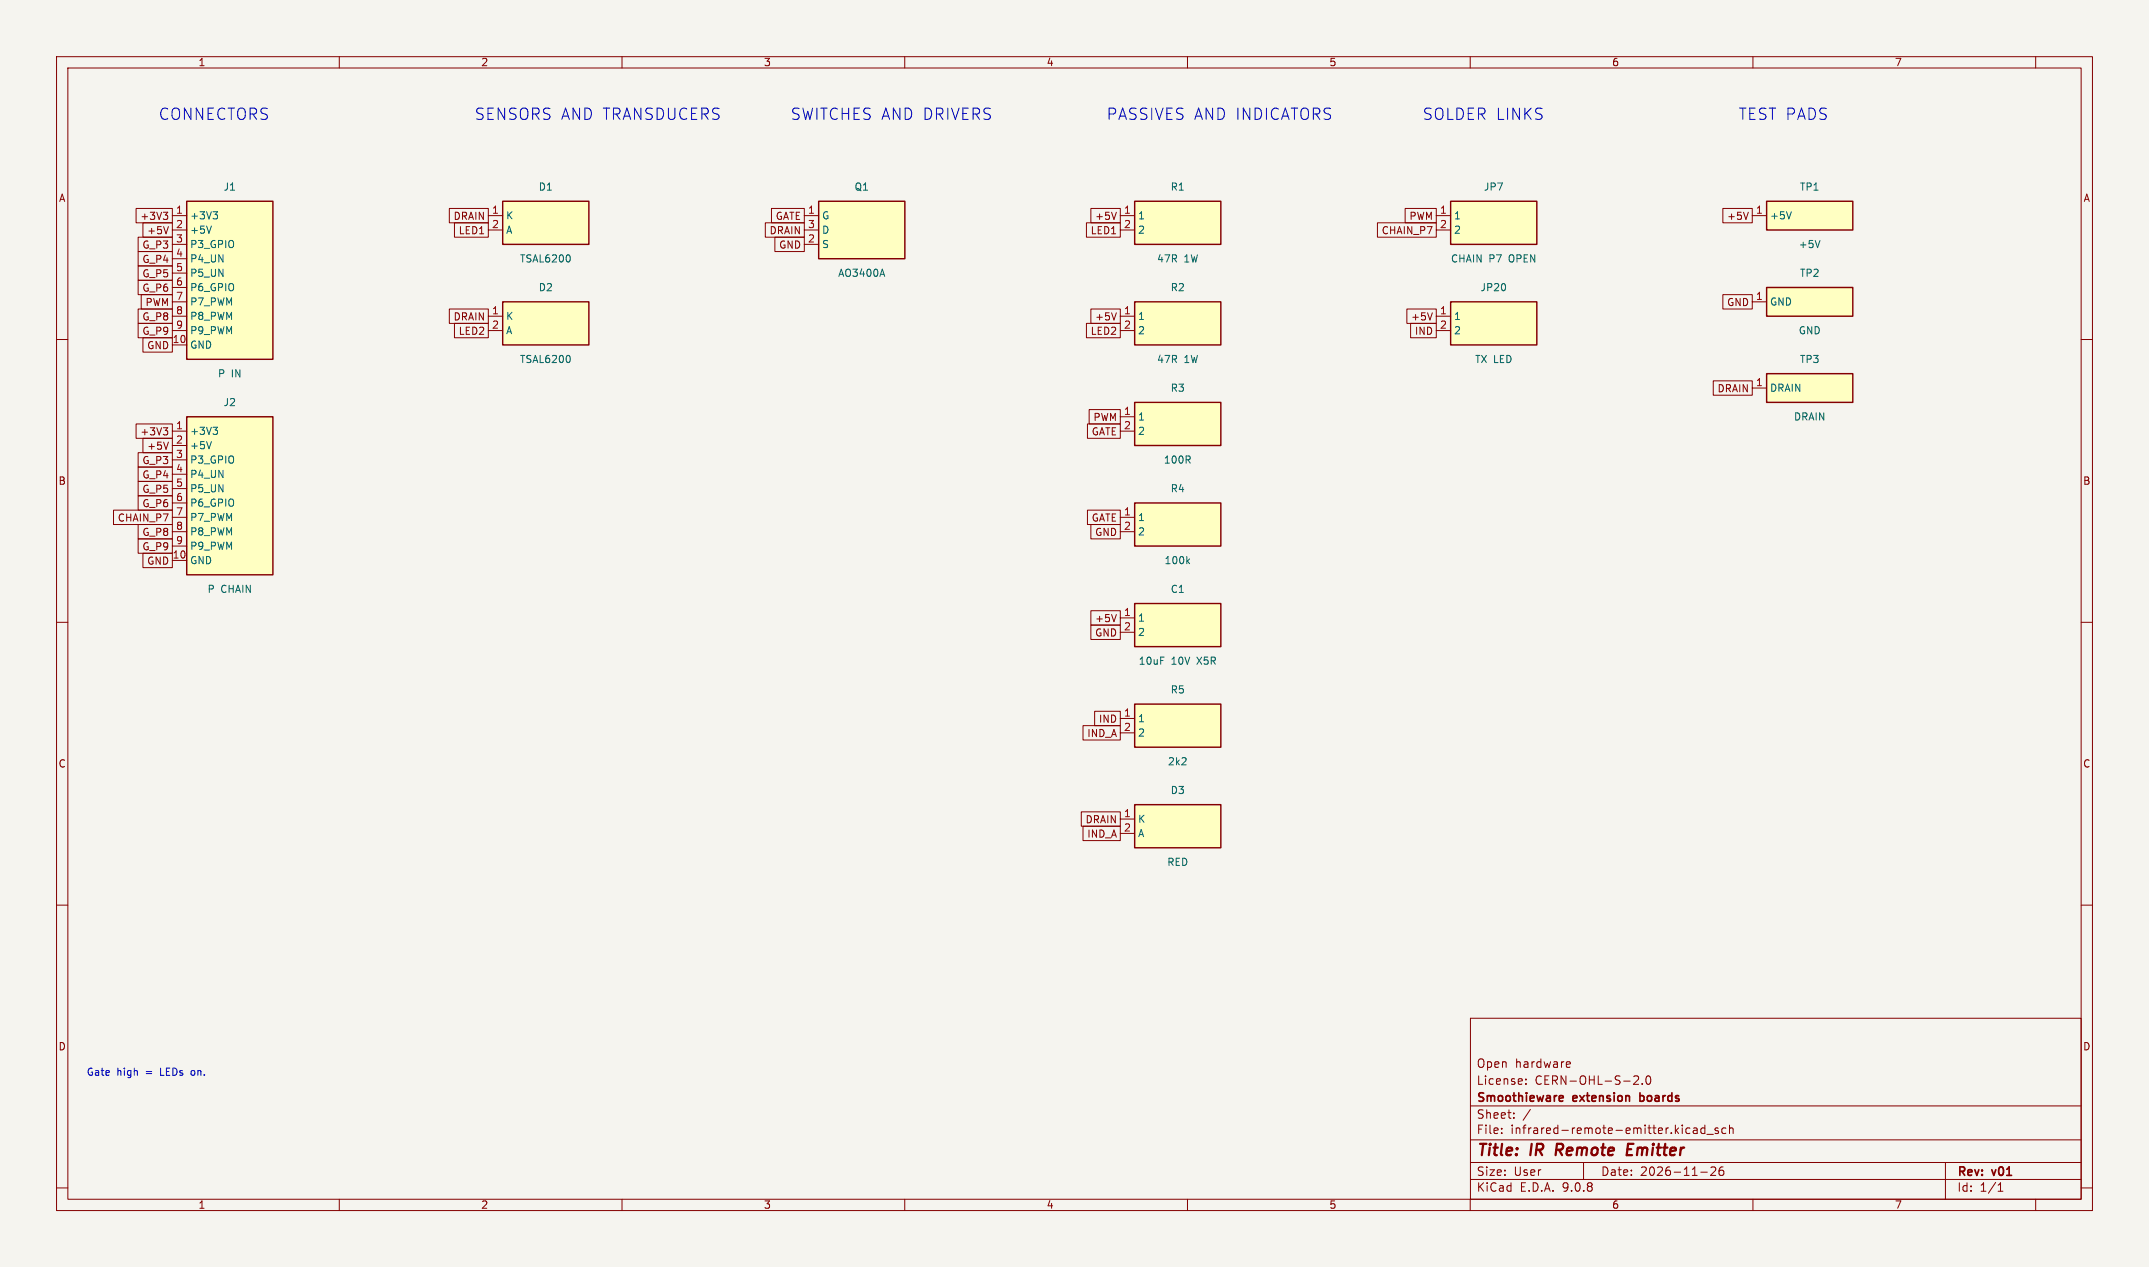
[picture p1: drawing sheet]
<svg xmlns="http://www.w3.org/2000/svg" width="380mm" height="224mm" viewBox="0 0 380 224" stroke-linecap="round" stroke-linejoin="round" font-family="sans-serif">
<path d="M0 0h380v224h-380z" fill="#f5f4ef" stroke="#f5f4ef" stroke-width=".18"/>
<g fill="none" stroke="#840000" stroke-width=".18">
<path d="M10 10h360v204h-360zM12 12h356v200h-356zM60 10v2M110 10v2M160 10v2M210 10v2M260 10v2M310 10v2M360 10v2M10 60h2M368 60h2M10 110h2"/>
<path d="M368 110h2M10 160h2M368 160h2M260 180h108v32h-108zM260 195.5h108M265.6 199.5v.1M267.7 197.6v.1M267.7 196.8v.1M269.9 191.6v.1M269.9 190.8v.1M270.6 196.1l-1.2 2M277.2 187.7l.4 .1 .1 .3-.7 .1"/>
<path d="M277.6 188.6l-.4 .1M288.9 190.4l.6-.2 .2 .2 .1 .2-.9 1.1h.9M290.4 191.6v.1M291.2 190.4l.2-.2a.81 .81 0 0 1 .6 .6 .81 .81 0 0 1-.3 .8l-.1 .1a.81 .81 0 0 1-.4-1.3zM299.5 199.5h.6v.9M300.1 199.8h-.5a.29 .29 0 0 0-.2 .3 .29 .29 0 0 0 .2 .3l.5-.1M301.5 199.5l-.4-.1-.3 .3v.4l.1 .2h.6M301.5 198.9v1.5M303.9 199.5l-.4-.1-.2 .2 .1 .2 .5 .2v.3h-.6M305.2 199.5l-.4-.1-.3 .3v.4l.1 .2h.6M305.9 199.6l.2-.2 .3 .1 .1 .9M305.9 198.9v1.5"/>
<path d="M10 210h2M60 212v2M110 212v2M160 212v2M210 212v2M260 212v2M260 208.5h108M260 205.5h108M260 201.5h108M265.6 200.3v.1M280 205.5v3M300.8 207.2h1.1"/>
<path d="M301.9 200.6h1.1M302.6 206.5l.5-.2 .3 .2v.2l-.9 1.1h.9M304.7 206.3a.59 .59 0 0 0-.7 .7v.5l.1 .2 .5 .1 .2-.1 .1-.5-.2-.2-.4-.1-.3 .3M310 212v2M344 205.5v6.5M353.4 210.6h.8M353.4 209.5l.4-.4v1.5M360 212v2M368 210h2"/>
</g>
<path d="M275.4 202.2l-.3 2M287.8 203.2h.7M288.9 202.2h-1l-.2 2h.9" fill="none" stroke="#840000" stroke-width=".4"/>
<path d="M276 193.7l.4 .1 .1 .3-.8 .1M276.4 194.6l-.4 .1M290 193.2v1.5M290 194.6l.2 .1M290.2 193.7l-.2 .1" fill="none" stroke="#840000" stroke-width=".3"/>
<path d="M200.7 142.3h15.2v7.6h-15.2z" fill="#ffffc2"/>
<path d="M200.7 142.3h15.2v7.6h-15.2z" fill="none" stroke="#840000" stroke-width=".25"/>
<path d="M198.1 144.8h2.6M198.1 147.3h2.6" fill="none" stroke="#840000" stroke-width=".18"/>
<path d="M312.4 50.8h15.3v5.1h-15.3z" fill="#ffffc2"/>
<path d="M312.4 50.8h15.3v5.1h-15.3z" fill="none" stroke="#840000" stroke-width=".25"/>
<path d="M309.9 53.4h2.5" fill="none" stroke="#840000" stroke-width=".18"/>
<path d="M256.5 35.6h15.3v7.6h-15.3z" fill="#ffffc2"/>
<path d="M256.5 35.6h15.3v7.6h-15.3z" fill="none" stroke="#840000" stroke-width=".25"/>
<path d="M254 38.1h2.5M254 40.7h2.5" fill="none" stroke="#840000" stroke-width=".18"/>
<path d="M256.5 53.4h15.3v7.6h-15.3z" fill="#ffffc2"/>
<path d="M256.5 53.4h15.3v7.6h-15.3z" fill="none" stroke="#840000" stroke-width=".25"/>
<path d="M254 55.9h2.5M254 58.4h2.5" fill="none" stroke="#840000" stroke-width=".18"/>
<path d="M312.4 35.6h15.3v5.1h-15.3z" fill="#ffffc2"/>
<path d="M312.4 35.6h15.3v5.1h-15.3z" fill="none" stroke="#840000" stroke-width=".25"/>
<path d="M309.9 38.1h2.5" fill="none" stroke="#840000" stroke-width=".18"/>
<path d="M316.8 37.4l-.4 1.3M321.9 42.5l-.5 1.3" fill="none" stroke="#006464" stroke-width=".18"/>
<path d="M312.4 66.1h15.3v5h-15.3z" fill="#ffffc2"/>
<path d="M312.4 66.1h15.3v5h-15.3z" fill="none" stroke="#840000" stroke-width=".25"/>
<path d="M309.9 68.6h2.5" fill="none" stroke="#840000" stroke-width=".18"/>
<path d="M88.9 53.4h15.2v7.6h-15.2z" fill="#ffffc2"/>
<path d="M88.9 53.4h15.2v7.6h-15.2z" fill="none" stroke="#840000" stroke-width=".25"/>
<path d="M86.4 55.9h2.5M86.4 58.4h2.5" fill="none" stroke="#840000" stroke-width=".18"/>
<path d="M100.7 63l.1 .3-.1 .7" fill="none" stroke="#006464" stroke-width=".18"/>
<path d="M88.9 35.6h15.2v7.6h-15.2z" fill="#ffffc2"/>
<path d="M88.9 35.6h15.2v7.6h-15.2z" fill="none" stroke="#840000" stroke-width=".25"/>
<path d="M86.4 38.1h2.5M86.4 40.7h2.5" fill="none" stroke="#840000" stroke-width=".18"/>
<path d="M100.7 45.2l.1 .3-.1 .7" fill="none" stroke="#006464" stroke-width=".18"/>
<path d="M144.8 35.6h15.2v10.1h-15.2z" fill="#ffffc2"/>
<path d="M144.8 35.6h15.2v10.1h-15.2z" fill="none" stroke="#840000" stroke-width=".25"/>
<path d="M142.2 38.1h2.6M142.2 40.7h2.6M142.2 43.2h2.6" fill="none" stroke="#840000" stroke-width=".18"/>
<path d="M156 47.6l.5 1.3" fill="none" stroke="#006464" stroke-width=".18"/>
<path d="M33 73.7h15.3v27.9h-15.3z" fill="#ffffc2"/>
<path d="M33 73.7h15.3v27.9h-15.3z" fill="none" stroke="#840000" stroke-width=".25"/>
<path d="M30.5 76.2h2.5M30.5 78.8h2.5M30.5 81.3h2.5M30.5 83.8h2.5M30.5 86.4h2.5M30.5 88.9h2.5M30.5 91.5h2.5M30.5 94h2.5M30.5 96.5h2.5M30.5 99.1h2.5" fill="none" stroke="#840000" stroke-width=".18"/>
<path d="M37.4 78.1l-.4 1.2M37.7 75.5h.8l-.5 .5M38.2 76l.3 .3v.3l-.3 .2" fill="none" stroke="#006464" stroke-width=".18"/>
<path d="M200.7 88.9h15.2v7.6h-15.2z" fill="#ffffc2"/>
<path d="M200.7 88.9h15.2v7.6h-15.2z" fill="none" stroke="#840000" stroke-width=".25"/>
<path d="M198.1 91.5h2.6M198.1 94h2.6" fill="none" stroke="#840000" stroke-width=".18"/>
<path d="M210 99.2l.4 .5M210.4 98.8l-.5 .5" fill="none" stroke="#006464" stroke-width=".18"/>
<path d="M200.7 53.4h15.2v7.6h-15.2z" fill="#ffffc2"/>
<path d="M200.7 53.4h15.2v7.6h-15.2z" fill="none" stroke="#840000" stroke-width=".25"/>
<path d="M198.1 55.9h2.6M198.1 58.4h2.6" fill="none" stroke="#840000" stroke-width=".18"/>
<path d="M200.7 71.1h15.2v7.7h-15.2z" fill="#ffffc2"/>
<path d="M200.7 71.1h15.2v7.7h-15.2z" fill="none" stroke="#840000" stroke-width=".25"/>
<path d="M198.1 73.7h2.6M198.1 76.2h2.6" fill="none" stroke="#840000" stroke-width=".18"/>
<path d="M200.7 106.7h15.2v7.6h-15.2z" fill="#ffffc2"/>
<path d="M200.7 106.7h15.2v7.6h-15.2z" fill="none" stroke="#840000" stroke-width=".25"/>
<path d="M198.1 109.2h2.6M198.1 111.8h2.6" fill="none" stroke="#840000" stroke-width=".18"/>
<path d="M33 35.6h15.3v27.9h-15.3z" fill="#ffffc2"/>
<path d="M33 35.6h15.3v27.9h-15.3z" fill="none" stroke="#840000" stroke-width=".25"/>
<path d="M30.5 38.1h2.5M30.5 40.7h2.5M30.5 43.2h2.5M30.5 45.7h2.5M30.5 48.3h2.5M30.5 50.8h2.5M30.5 53.4h2.5M30.5 55.9h2.5M30.5 58.4h2.5M30.5 61h2.5" fill="none" stroke="#840000" stroke-width=".18"/>
<path d="M37.4 40l-.4 1.2M37.7 37.4h.8l-.5 .5M38.2 37.9l.3 .3v.3l-.3 .2" fill="none" stroke="#006464" stroke-width=".18"/>
<path d="M200.7 124.5h15.2v7.6h-15.2z" fill="#ffffc2"/>
<path d="M200.7 124.5h15.2v7.6h-15.2z" fill="none" stroke="#840000" stroke-width=".25"/>
<path d="M198.1 127h2.6M198.1 129.6h2.6" fill="none" stroke="#840000" stroke-width=".18"/>
<path d="M200.7 35.6h15.2v7.6h-15.2z" fill="#ffffc2"/>
<path d="M200.7 35.6h15.2v7.6h-15.2z" fill="none" stroke="#840000" stroke-width=".25"/>
<g fill="none" stroke="#840000" stroke-width=".18">
<path d="M24.1 36.9h6.4v2.5h-6.4zM25.3 39.4h5.2v2.5h-5.2zM28.9 37.5h.8l-.5 .5M29.4 38l.3 .2v.4l-.3 .2M79.5 36.9h6.9v2.5h-6.9zM80.4 39.4h6v2.5h-6zM135.3 39.4h6.9v2.5h-6.9zM136.4 36.9h5.8v2.5h-5.8zM192.1 39.4h6v2.5h-6zM192.9 36.9h5.2v2.5h-5.2zM197.4 37.5l-.4 1.3M198.1 38.1h2.6"/>
<path d="M243.6 39.4h10.4v2.5h-10.4zM248.5 36.9h5.5v2.5h-5.5zM304.7 36.9h5.2v2.5h-5.2zM309.2 37.5l-.4 1.3M24.4 54.6h6.1v2.6h-6.1zM24.4 57.2h6.1v2.5h-6.1zM24.4 41.9h6.1v2.6h-6.1zM24.4 44.5h6.1v2.5h-6.1zM24.4 47h6.1v2.6h-6.1zM24.4 49.6h6.1v2.5h-6.1zM25 52.1h5.5v2.5h-5.5zM25.3 59.7h5.2v2.6h-5.2z"/>
<path d="M29.8 40.1l-.4 1.2M79.5 54.6h6.9v2.6h-6.9zM80.4 57.2h6v2.5h-6zM137 41.9h5.2v2.6h-5.2zM192.1 57.2h6v2.5h-6zM192.9 54.6h5.2v2.6h-5.2zM197.4 55.3l-.4 1.3M198.1 40.7h2.6M248.8 54.6h5.2v2.6h-5.2zM249.5 57.2h4.5v2.5h-4.5zM253.3 55.3l-.4 1.3M304.7 52.1h5.2v2.5h-5.2z"/>
<path d="M24.1 75h6.4v2.5h-6.4zM25.3 77.5h5.2v2.5h-5.2zM28.9 75.6h.8l-.5 .5M29.4 76.1l.3 .2v.4l-.3 .2M29.8 78.2l-.4 1.2M192.3 75h5.8v2.5h-5.8zM192.6 72.4h5.5v2.6h-5.5zM303 67.3h6.9v2.6h-6.9zM20.1 90.2h10.4v2.5h-10.4zM24.4 80h6.1v2.6h-6.1zM24.4 92.7h6.1v2.6h-6.1zM24.4 95.3h6.1v2.5h-6.1z"/>
<path d="M24.4 82.6h6.1v2.5h-6.1zM24.4 87.7h6.1v2.5h-6.1zM24.4 85.1h6.1v2.6h-6.1zM25.3 97.8h5.2v2.6h-5.2zM192.3 90.2h5.8v2.5h-5.8zM192.9 92.7h5.2v2.6h-5.2zM192.9 110.5h5.2v2.6h-5.2zM192.9 108h5.2v2.5h-5.2zM197.4 108.6l-.4 1.3M191.5 128.3h6.6v2.5h-6.6zM193.6 125.8h4.5v2.5h-4.5zM191.2 143.5h6.9v2.6h-6.9z"/>
<path d="M191.5 146.1h6.6v2.5h-6.6z"/>
</g>
<g font-size="2.8" fill="#0000c2">
<text x="27.9" y="21.4">CONNECTORS</text>
<text x="83.8" y="21.4">SENSORS AND TRANSDUCERS</text>
<text x="139.7" y="21.4">SWITCHES AND DRIVERS</text>
<text x="195.6" y="21.4">PASSIVES AND INDICATORS</text>
<text x="251.5" y="21.4">SOLDER LINKS</text>
<text x="307.3" y="21.4">TEST PADS</text>
</g>
<g font-size="2.8" fill="#840000">
<text x="261" y="204.9">Title:</text>
<text x="270.7" y="204.9">IR</text>
<text x="276" y="204.9">Remote</text>
<text x="289.3" y="204.9">Emitter</text>
</g>
<g font-size="2.1" fill="#840000">
<text x="261" y="189">Open</text>
<text x="267.9" y="189">hardware</text>
<text x="261" y="195.2">Smoothieware</text>
<text x="261" y="192">License:</text>
<text x="271.4" y="192">CERN-OHL-S-2.0</text>
<text x="278.3" y="195.2">extension</text>
<text x="290.7" y="195.2">boards</text>
<text x="261" y="200.7">File:</text>
<text x="261" y="198">Sheet:</text>
<text x="267.1" y="200.7">infrared-remote-emitter.kicad_sch</text>
<text x="261" y="208.1">Size:</text>
<text x="267.7" y="208.1">User</text>
<text x="283" y="208.1">Date:</text>
<text x="290.1" y="208.1">2026-11-26</text>
<text x="346" y="208.3">Rev:</text>
<text x="352.4" y="208.3">v01</text>
<text x="261" y="210.9">KiCad</text>
<text x="268.8" y="210.9">E.D.A.</text>
<text x="276.4" y="210.9">9.0.8</text>
<text x="346" y="210.9">Id:</text>
<text x="350.1" y="210.9">1/1</text>
</g>
<g font-size="1.8" fill="#840000">
<text x="35" y="11.9">1</text>
<text x="85" y="11.9">2</text>
<text x="135" y="11.9">3</text>
<text x="185" y="11.9">4</text>
<text x="235" y="11.9">5</text>
<text x="285" y="11.9">6</text>
<text x="335" y="11.9">7</text>
<text x="10.3" y="35.9">A</text>
<text x="368.4" y="35.9">A</text>
<text x="24.7" y="39.1">+3V3</text>
<text x="25.9" y="41.6">+5V</text>
<text x="80.1" y="39.1">DRAIN</text>
<text x="81" y="41.6">LED1</text>
<text x="136" y="41.6">DRAIN</text>
<text x="137.1" y="39.1">GATE</text>
<text x="192.8" y="41.6">LED1</text>
<text x="193.6" y="39.1">+5V</text>
<text x="244.2" y="41.6">CHAIN_P7</text>
<text x="249.1" y="39.1">PWM</text>
<text x="305.3" y="39.1">+5V</text>
<text x="25.1" y="44.2">G_P3</text>
<text x="25.1" y="46.7">G_P4</text>
<text x="137.7" y="44.2">GND</text>
<text x="25.1" y="49.2">G_P5</text>
<text x="25.1" y="51.8">G_P6</text>
<text x="25.1" y="56.9">G_P8</text>
<text x="25.1" y="59.4">G_P9</text>
<text x="25.6" y="54.3">PWM</text>
<text x="80.1" y="56.9">DRAIN</text>
<text x="81" y="59.4">LED2</text>
<text x="192.8" y="59.4">LED2</text>
<text x="193.6" y="56.9">+5V</text>
<text x="249.4" y="56.9">+5V</text>
<text x="250.1" y="59.4">IND</text>
<text x="305.3" y="54.3">GND</text>
<text x="25.9" y="61.9">GND</text>
<text x="303.6" y="69.6">DRAIN</text>
<text x="24.7" y="77.2">+3V3</text>
<text x="193" y="77.2">GATE</text>
<text x="193.3" y="74.6">PWM</text>
<text x="25.1" y="82.3">G_P3</text>
<text x="25.9" y="79.7">+5V</text>
<text x="10.3" y="85.9">B</text>
<text x="25.1" y="84.8">G_P4</text>
<text x="25.1" y="89.9">G_P6</text>
<text x="25.1" y="87.3">G_P5</text>
<text x="368.3" y="85.9">B</text>
<text x="20.7" y="92.4">CHAIN_P7</text>
<text x="25.1" y="95">G_P8</text>
<text x="193" y="92.4">GATE</text>
<text x="193.6" y="95">GND</text>
<text x="25.1" y="97.5">G_P9</text>
<text x="25.9" y="100">GND</text>
<text x="193.6" y="112.7">GND</text>
<text x="193.6" y="110.2">+5V</text>
<text x="192.2" y="130.5">IND_A</text>
<text x="194.2" y="128">IND</text>
<text x="10.3" y="135.9">C</text>
<text x="368.3" y="135.9">C</text>
<text x="191.9" y="145.8">DRAIN</text>
<text x="192.2" y="148.3">IND_A</text>
<text x="10.3" y="185.9">D</text>
<text x="368.3" y="185.9">D</text>
<text x="35" y="213.9">1</text>
<text x="85" y="213.9">2</text>
<text x="135" y="213.9">3</text>
<text x="185" y="213.9">4</text>
<text x="235" y="213.9">5</text>
<text x="285" y="213.9">6</text>
<text x="335" y="213.9">7</text>
</g>
<g font-size="1.8" fill="#006464">
<text x="39.4" y="33.9">J1</text>
<text x="95.2" y="33.9">D1</text>
<text x="151" y="33.9">Q1</text>
<text x="206.9" y="33.9">R1</text>
<text x="262.3" y="33.9">JP7</text>
<text x="318.2" y="33.9">TP1</text>
<text x="33.5" y="39">+3V3</text>
<text x="33.5" y="41.5">+5V</text>
<text x="89.4" y="39">K</text>
<text x="89.4" y="41.5">A</text>
<text x="145.3" y="39">G</text>
<text x="145.3" y="41.5">D</text>
<text x="201.2" y="39">1</text>
<text x="201.2" y="41.5">2</text>
<text x="257" y="39">1</text>
<text x="257" y="41.5">2</text>
<text x="312.9" y="39">+5V</text>
<text x="33.5" y="44.1">P3_GPIO</text>
<text x="33.5" y="46.6">P4_UN</text>
<text x="91.9" y="46.6">TSAL6200</text>
<text x="145.3" y="44.1">S</text>
<text x="204.5" y="46.6">47R</text>
<text x="209.4" y="46.6">1W</text>
<text x="256.5" y="46.6">CHAIN</text>
<text x="263.3" y="46.6">P7</text>
<text x="266.9" y="46.6">OPEN</text>
<text x="318" y="44.1">+5V</text>
<text x="33.5" y="49.1">P5_UN</text>
<text x="33.5" y="51.7">P6_GPIO</text>
<text x="95.2" y="51.7">D2</text>
<text x="148.1" y="49.1">AO3400A</text>
<text x="206.9" y="51.7">R2</text>
<text x="261.7" y="51.7">JP20</text>
<text x="318.2" y="49.1">TP2</text>
<text x="33.5" y="54.2">P7_PWM</text>
<text x="33.5" y="56.8">P8_PWM</text>
<text x="33.5" y="59.3">P9_PWM</text>
<text x="89.4" y="56.8">K</text>
<text x="89.4" y="59.3">A</text>
<text x="201.2" y="56.8">1</text>
<text x="201.2" y="59.3">2</text>
<text x="257" y="56.8">1</text>
<text x="257" y="59.3">2</text>
<text x="312.9" y="54.2">GND</text>
<text x="318" y="59.3">GND</text>
<text x="33.5" y="61.8">GND</text>
<text x="91.9" y="64.4">TSAL6200</text>
<text x="204.5" y="64.4">47R</text>
<text x="209.4" y="64.4">1W</text>
<text x="260.8" y="64.4">TX LED</text>
<text x="318.2" y="64.4">TP3</text>
<text x="38.5" y="66.9">P</text>
<text x="40.9" y="66.9">IN</text>
<text x="206.9" y="69.5">R3</text>
<text x="312.9" y="69.5">DRAIN</text>
<text x="33.5" y="77.1">+3V3</text>
<text x="39.4" y="72">J2</text>
<text x="201.2" y="74.5">1</text>
<text x="201.2" y="77.1">2</text>
<text x="317.2" y="74.5">DRAIN</text>
<text x="33.5" y="79.6">+5V</text>
<text x="33.5" y="82.2">P3_GPIO</text>
<text x="205.7" y="82.2">100R</text>
<text x="33.5" y="84.7">P4_UN</text>
<text x="33.5" y="87.2">P5_UN</text>
<text x="33.5" y="89.8">P6_GPIO</text>
<text x="206.9" y="87.2">R4</text>
<text x="33.5" y="92.3">P7_PWM</text>
<text x="33.5" y="94.9">P8_PWM</text>
<text x="201.2" y="92.3">1</text>
<text x="201.2" y="94.9">2</text>
<text x="33.5" y="97.4">P9_PWM</text>
<text x="33.5" y="99.9">GND</text>
<text x="205.9" y="99.9">100k</text>
<text x="36.6" y="105">P</text>
<text x="39" y="105">CHAIN</text>
<text x="206.9" y="105">C1</text>
<text x="201.2" y="110.1">1</text>
<text x="201.2" y="112.6">2</text>
<text x="201.3" y="117.7">10uF</text>
<text x="207.1" y="117.7">10V</text>
<text x="211.8" y="117.7">X5R</text>
<text x="206.9" y="122.8">R5</text>
<text x="201.2" y="127.9">1</text>
<text x="201.2" y="130.4">2</text>
<text x="206.5" y="135.5">2k2</text>
<text x="206.9" y="140.6">D3</text>
<text x="201.2" y="145.7">K</text>
<text x="201.2" y="148.2">A</text>
<text x="206.3" y="153.3">RED</text>
</g>
<g font-size="1.8" fill="#a90000">
<text x="31" y="37.9">1</text>
<text x="31" y="40.4">2</text>
<text x="86.9" y="37.9">1</text>
<text x="86.9" y="40.4">2</text>
<text x="142.8" y="37.9">1</text>
<text x="142.8" y="40.4">3</text>
<text x="198.7" y="37.9">1</text>
<text x="198.7" y="40.4">2</text>
<text x="254.6" y="37.9">1</text>
<text x="254.6" y="40.4">2</text>
<text x="310.4" y="37.9">1</text>
<text x="31" y="42.9">3</text>
<text x="31" y="45.5">4</text>
<text x="142.8" y="42.9">2</text>
<text x="31" y="48">5</text>
<text x="31" y="50.6">6</text>
<text x="31" y="53.1">7</text>
<text x="310.4" y="53.1">1</text>
<text x="31" y="55.6">8</text>
<text x="31" y="58.2">9</text>
<text x="86.9" y="55.6">1</text>
<text x="86.9" y="58.2">2</text>
<text x="198.7" y="55.6">1</text>
<text x="198.7" y="58.2">2</text>
<text x="254.6" y="55.6">1</text>
<text x="254.6" y="58.2">2</text>
<text x="30.4" y="60.7">10</text>
<text x="310.4" y="68.3">1</text>
<text x="31" y="76">1</text>
<text x="198.7" y="73.4">1</text>
<text x="198.7" y="76">2</text>
<text x="31" y="78.5">2</text>
<text x="31" y="81">3</text>
<text x="31" y="83.6">4</text>
<text x="31" y="86.1">5</text>
<text x="31" y="88.7">6</text>
<text x="31" y="91.2">7</text>
<text x="31" y="93.7">8</text>
<text x="198.7" y="91.2">1</text>
<text x="198.7" y="93.7">2</text>
<text x="30.4" y="98.8">10</text>
<text x="31" y="96.3">9</text>
<text x="198.7" y="109">1</text>
<text x="198.7" y="111.5">2</text>
<text x="198.7" y="126.8">1</text>
<text x="198.7" y="129.3">2</text>
<text x="198.7" y="144.5">1</text>
<text x="198.7" y="147.1">2</text>
</g>
<g font-size="1.8" fill="#0000c2">
<text x="15.2" y="190.3">Gate</text>
<text x="20.6" y="190.3">high</text>
<text x="25.9" y="190.3">=</text>
<text x="28.6" y="190.3">LEDs</text>
<text x="34.3" y="190.3">on.</text>
</g>
</svg>
